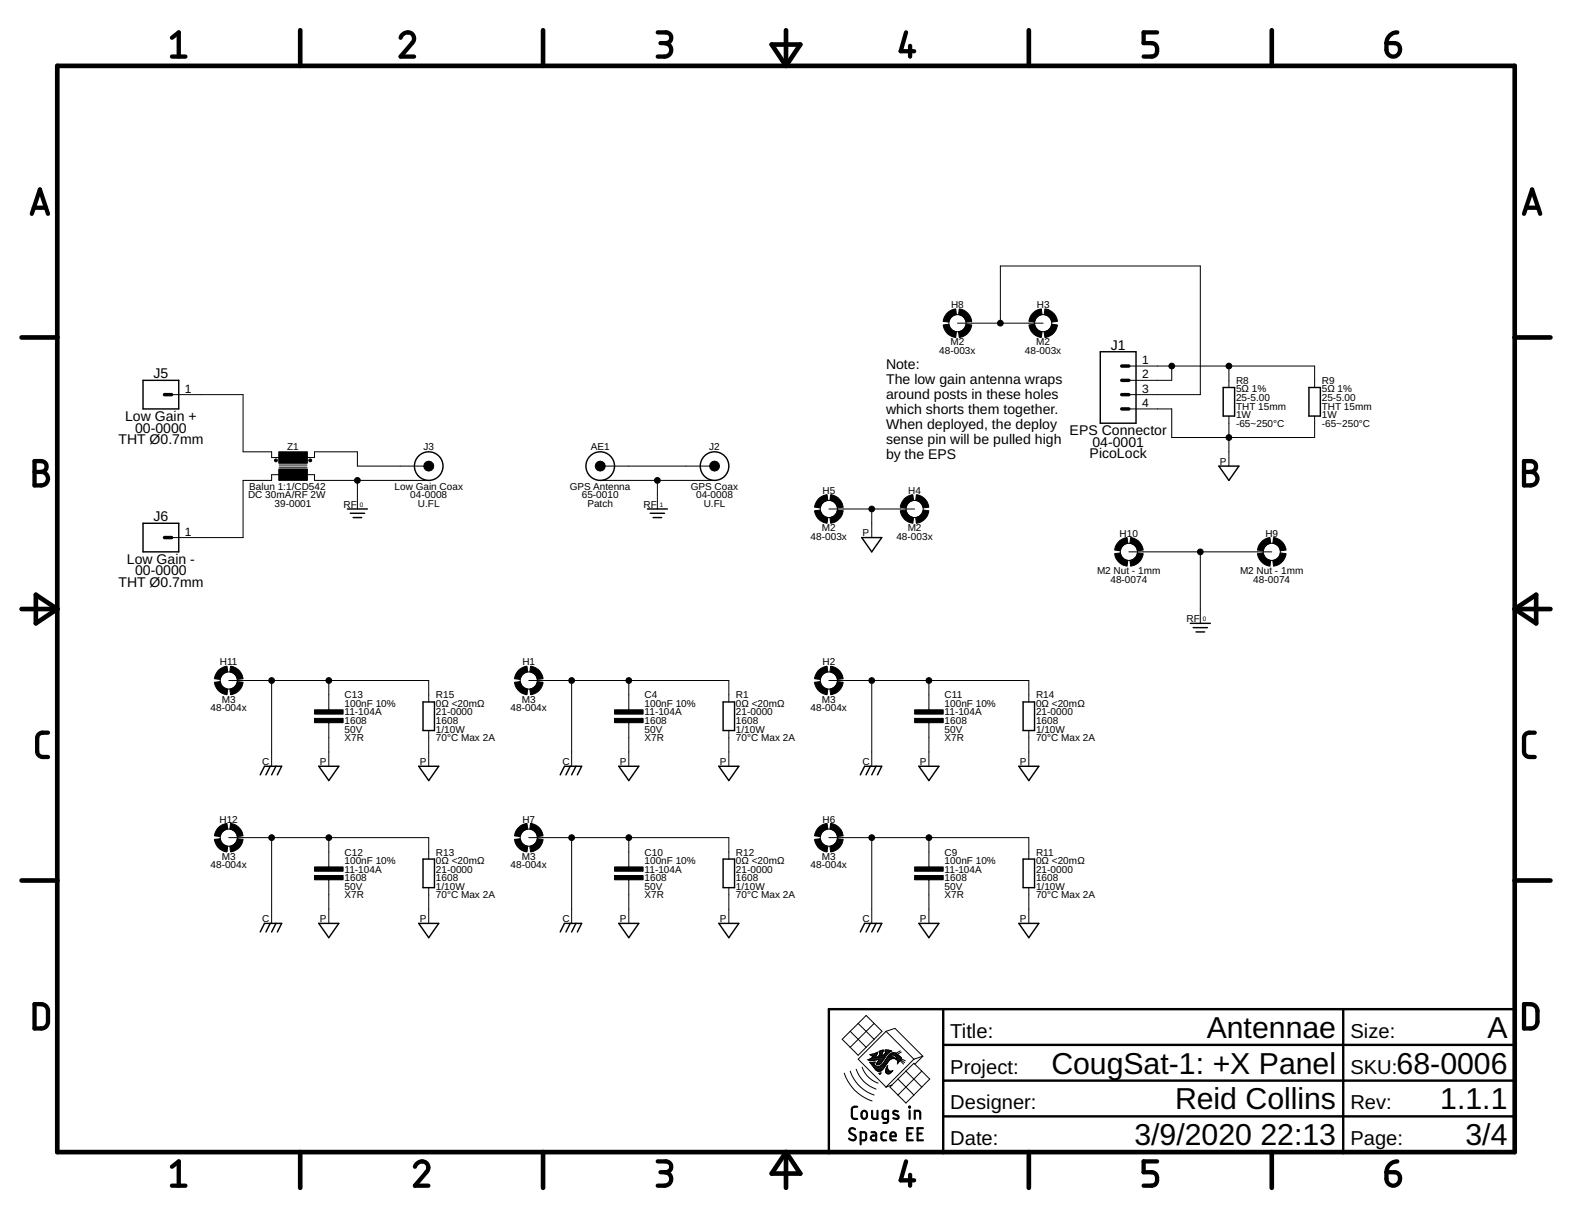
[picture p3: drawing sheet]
<svg xmlns="http://www.w3.org/2000/svg" width="279mm" height="216mm" viewBox="0 0 279 216" stroke-linecap="round" stroke-linejoin="round" font-family="sans-serif">
<g fill="none" stroke="#000" stroke-width=".83">
<path d="M10.2 11.7h259v193h-259zM53.4 5.4v6.3M96.5 5.4v6.3M137.2 7.9h5l-2.5 3.8zM139.7 5.4v6.3M182.9 5.4v6.3M226 5.4v6.3M3.8 60h6.4M269.2 60h6.4M3.8 108.2h6.4M6.4 105.7l3.8 2.5-3.8 2.6zM269.2 108.2h6.4"/>
<path d="M269.2 108.2l3.8-2.5v5.1zM3.8 156.5h6.4M269.2 156.5h6.4M53.4 204.7v6.4M96.5 204.7v6.4M139.7 204.7v6.4M139.7 204.7l2.5 3.8h-5zM182.9 204.7v6.4M226 204.7v6.4"/>
</g>
<g fill="none" stroke="#000" stroke-width=".76">
<path d="M30.6 6.7l1.2-.9v4.3M30.6 10.1h2.4M71.2 6.7a1.18 1.18 0 0 1 1.6-.9 1.18 1.18 0 0 1 .6 1.7l-2.2 2.6h2.4M116.9 5.8h1.4a.95 .95 0 0 1 1 .9 .95 .95 0 0 1-1 1h-.9M118.1 7.7a1.2 1.2 0 0 1 1.2 1.2 1.2 1.2 0 0 1-1.2 1.2h-1.2M161 5.8l-.9 3.3h2.4M161.8 8.1v2M205.7 5.8h-2.4v1.9h1.4a1.22 1.22 0 0 1 1 1.2 1.22 1.22 0 0 1-1 1.2h-1.4M246.4 7.7h1.5a1.2 1.2 0 0 1 .9 1.3 1.2 1.2 0 0 1-1.2 1 1.2 1.2 0 0 1-1.2-1.1zM248.3 5.8a1.92 1.92 0 0 0-1.9 1.9M5.7 38l1.4-4.3 1.4 4.3M6 36.9h2.2"/>
<path d="M270.9 38l1.4-4.3 1.4 4.3M271.2 36.9h2.2M6.1 81.9h1.2a.96 .96 0 0 1 1 1 .96 .96 0 0 1-1 1 1.2 1.2 0 0 1 1.2 1.2 1.2 1.2 0 0 1-1.2 1.2h-1.2zM6.1 83.9h1.2M270.9 81.9h1.2a.96 .96 0 0 1 .9 1 .96 .96 0 0 1-.9 1 1.2 1.2 0 0 1 1.2 1.2 1.2 1.2 0 0 1-1.2 1.2h-1.2zM270.9 83.9h1.2M8.5 130.2a1.65 1.65 0 0 0-1.6 .3l-.3 .6v2.4a1.01 1.01 0 0 0 1 1h.9M272.8 130.2a1.65 1.65 0 0 0-1.7 .3l-.2 .6v2.7l.2 .4a1.71 1.71 0 0 0 1.7 .3M6.1 178.4a2.43 2.43 0 0 1 2 .3l.3 .4 .1 .5v2.2l-.4 .7a2.35 2.35 0 0 1-2 .3zM270.9 178.4a2.43 2.43 0 0 1 1.9 .3l.3 .4 .2 .5-.1 2.2-.4 .7a2.35 2.35 0 0 1-1.9 .3zM30.6 207.3l1.2-.9v4.3M30.6 210.7h2.4"/>
<path d="M73.7 207.3a1.19 1.19 0 0 1 1.5-.9 1.19 1.19 0 0 1 .9 1.5l-2.4 2.8h2.4M116.9 206.4h1.4a.96 .96 0 0 1 1 .9 .96 .96 0 0 1-1 1h-.9M118.1 208.3a1.2 1.2 0 0 1 1.2 1.2 1.2 1.2 0 0 1-1.2 1.2h-1.2M161 206.4l-.9 3.3h2.4M161.8 208.8v1.9M205.7 206.4h-2.4v1.9h1.4a1.22 1.22 0 0 1 1 1.2 1.22 1.22 0 0 1-1 1.2h-1.4M246.4 208.3h1.5a1.2 1.2 0 0 1 .9 1.3 1.2 1.2 0 0 1-1.2 1.1 1.2 1.2 0 0 1-1.2-1.2zM248.3 206.4a1.95 1.95 0 0 0-1.9 1.9"/>
</g>
<path d="M167.6 179.3v25.4M238.7 179.3v25.4M269.2 179.3h-121.9v25.4M167.6 198.4h101.6M167.6 192h101.6M167.6 185.7h101.6" fill="none" stroke="#000" stroke-width=".42"/>
<g fill="none" stroke="#000" stroke-width=".18">
<path d="M170.2 57.4h15.2M177.8 57.4v-10.1h35.5v22.8h-12.7M30.5 70.1h12.7v10.2h5.1v1h1.3M200.6 72.7h7.7v5h25.4v-3.8M200.6 65h33.1v3.9M208.3 65v2.6h-7.7M218.4 65v3.9M218.4 73.9v8.9M49.6 84.3h-1.3v1.1h-5.1v10.1h-12.7M49.6 83h5M49.6 82.6h5M54.6 81.3h1.3v-1h7.6v2.5h12.7"/>
<path d="M54.6 84.3h1.3v1.1h20.3M63.5 85.4v5M106.7 82.8h20.3M106.7 85.4h20.3M116.8 85.4v5M147.3 90.4h15.3M154.9 90.4v5.1M200.6 98.1h25.4M213.3 98.1v12.7M40.7 120.9h35.5v3.8M48.3 120.9v15.3M58.4 120.9v5.2"/>
<path d="M58.4 128.4v7.8M76.2 129.8v6.4M94 120.9h35.5v3.8M101.6 120.9v15.3M111.8 120.9v5.2M111.8 128.4v7.8M129.5 129.8v6.4M147.3 120.9h35.6v3.8M154.9 120.9v15.3M165.1 120.9v5.2M165.1 128.4v7.8M182.9 129.8v6.4"/>
<path d="M40.7 148.8h35.5v3.9M48.3 148.8v15.3M58.4 148.8v5.3M58.4 156.3v7.8M76.2 157.7v6.4M94 148.8h35.5v3.9M101.6 148.8v15.3M111.8 148.8v5.3M111.8 156.3v7.8M129.5 157.7v6.4M147.3 148.8h35.6v3.9M154.9 148.8v15.3"/>
<path d="M165.1 148.8v5.3M165.1 156.3v7.8M182.9 157.7v6.4M150.1 190.7a7.7 7.7 0 0 0 4.9 4.9M151.1 190.3a6.7 6.7 0 0 0 4.3 4.3M151.1 183.3l-1.4 1.4 2.8 2.8 2.9-2.8M151.1 183.3l2.8 2.8M152.2 190a5.6 5.6 0 0 0 3.5 3.5M152.5 181.9l1.4-1.5 2.9 2.9-1.4 1.4M152.5 181.9l-1.4 1.4M152.5 181.9l2.9 2.8M153.2 189.6a4.6 4.6 0 0 0 2.9 2.9"/>
<path d="M154.3 188.3h1.7M154.5 188.4h1M154.6 188.2h2.5M154.7 188.9h.7M154.7 187.5h1.1M154.8 189h.5M154.8 188h2.4M154.9 189.1h.4M154.9 187.6h.8M155 187.3h.9M155 188l-.8 .3 .8 .2 1.3-.3-.4 .7M155 189.2h.4"/>
<path d="M155 187.9h.7M155.1 189.4h.5M155.1 187.8l-.1 .2M155.1 187.7h.6M155.1 187.8h.6M155.2 189.5h.6M155.2 188.8h.3M155.2 189.6h2M155.3 189.7h1.8M155.4 181.9l-4.3 4.2M155.4 187.2h.6M155.4 188.9l.2-.2-1 .1a4 4 0 0 0 1.6 1.6l.4-.1"/>
<path d="M155.4 188.9l-.1 .1v.1M155.4 189.8h1.7M155.5 189.9h1.5M155.6 190.1h1.3M155.7 187.1h.3M155.7 187.9h1.6M155.7 190.2h1M155.7 187.6v.4M155.7 189h.8M155.8 189.1h.6M155.9 188.9h.7M155.9 190.3h.7"/>
<path d="M155.9 187h.1M156 187v.3l-.3 .3M156 187l-1.4 .4 .6 .3-.1 .1M156 188.8h.7M156 187.8h1.4M156 188.6h.8M156.1 188.5h.8M156.1 187.7h1.3M156.2 188.4h.8M156.2 187.6l-.5 .4M156.2 188.3h.9M156.2 187.6h.6"/>
<path d="M156.3 186.9h.7M156.3 190.8h.2M156.3 187.1h.5M156.3 187h.5M156.3 187.5h.5M156.4 187.3h.4M156.4 190.9h.1M156.4 189.5h.9M156.4 187.2h.4M156.4 186.8h.6M156.5 190.8l-.1 .1M156.6 190.6h.1"/>
<path d="M156.6 189.4h.8M156.6 190.6l-.4 .1 .2 .2M156.6 190.6l-.1 .2M156.7 189.2h.8M156.8 186.6h.2M156.8 187.2v.3M156.8 189.1h.7M156.9 187.6h.6M157 189h.6M157 186.9h-.2v.3M157 186.9v-.3l-.7 .2v.4l.1-.1-.2 .5M157 188.9h.7"/>
<path d="M157 187.5h.6M157.1 188.8h.7M157.2 187.3h.5M157.2 188.6h.7M157.3 187.2h.5M157.3 188.5h.7M157.3 186.8h1.1M157.3 186.6h.7M157.3 189.5l-.7 .8M157.4 188.4h.7M157.4 187.1h.5M157.4 190.4h1.1"/>
<path d="M157.4 190.3h.7M157.4 190.2v.3l.2 .3M157.4 190.2h.5M157.4 187h.7M157.4 190.5h1M157.4 190.1h.4M157.4 188.3h.8M157.5 190l-.1 .2M157.5 186.9h.8M157.5 183.3l4.9 4.9M157.5 183.3l-5 4.9 5 5M157.5 183.3l1.6-.6 4.9 5"/>
<path d="M157.5 189.9h.3M157.5 190.6h.8M157.5 188.2h1M157.5 189.8v.2M157.5 189.8h.3M157.6 189.7h.1M157.6 187.5l-1.1 1.5a.48 .48 0 0 1-.8 0l.2-.1M157.6 188h1.5M157.6 189.6l.2-.2v.7M157.6 189.6l-.1 .2M157.6 189.6h.1M157.6 190.8h.5"/>
<path d="M157.6 187.9h1.4M157.7 189.5h.1M157.7 188.9l-.4 .6M157.7 187.8h1M157.7 187.8a2.93 2.93 0 0 1-1.6 1.7h-.2l-.6-.4M157.8 187.2l-.2 .3M157.8 187.2l.7-.4-1.2-.2a.79 .79 0 0 1-.5 1v-.1M157.8 187.7h.4M157.8 190.1l.1 .1M157.9 190.2l.3 .2 .4-.1M157.9 187.6h.4M158 187.5h.6"/>
<path d="M158 187.5l-.3 .3M158.1 188.4l-.4 .5M158.1 187.3h1.4M158.2 190.8h-.6M158.3 187.2h1M158.5 190.4l-.3 .4M158.5 187.1h.6M158.6 190.3l.1-.1-.2 .2M158.6 190.3h.1M158.7 187.5h.9M159 187.6h.8M159.2 187.7h.7"/>
<path d="M159.2 188.2h.1M159.2 187.7l.2 .3M159.2 187.7l-.3-.2a.71 .71 0 0 0-.8 .3h.6l.6 .4-.6-.1-.6 .3M159.2 187.1h-.6l-.6 .4M159.2 187.1l.8 .7M159.3 187.8h.8M159.3 188.2l.2 .2M159.3 188.2h.1M159.3 188.3h.8M159.3 187.9h.9M159.4 188h.8M159.4 188v.2h-.1"/>
<path d="M159.4 188.2h.8M159.5 188.4h.5M159.5 188.4l.1 .5M159.5 188.5h.5M159.6 188.9l-.1 .2M159.6 188.6h.2M159.6 188.9h.1M159.6 191.7l2.8 2.9M159.6 188.8h.1M159.9 188.6l-.3 .3M160 188.5l.6 .6M160 188.5l-.1 .1"/>
<path d="M160 186.7l-.8 .5M160 187.8l.2 .1M160.1 188.3l.7 .5M160.2 188.2l.7 .3M160.2 186.9l-.7 .5M160.2 187.9l-.2 .6M161 190.3l1.4-1.4 2.8 2.8-1.4 1.5M161 190.3l-2.8 2.9 2.8 2.8 1.4-1.4M161 190.3l2.8 2.9M162.4 188.2l-4.9 5 1-.4M163.8 193.2l-1.4 1.4M163.8 190.3l-4.2 4.3"/>
<path d="M164 187.7l-1.6 .5M164 187.7l-1.4 1.4"/>
<circle cx="170.2" cy="57.4" r="1.52"/>
<circle cx="185.4" cy="57.4" r="1.52"/>
<circle cx="147.3" cy="90.4" r="1.52"/>
<circle cx="162.6" cy="90.4" r="1.52"/>
<circle cx="200.6" cy="98.1" r="1.52"/>
<circle cx="226" cy="98.1" r="1.52"/>
<circle cx="40.7" cy="120.9" r="1.52"/>
<circle cx="94" cy="120.9" r="1.52"/>
<circle cx="147.3" cy="120.9" r="1.52"/>
<circle cx="40.7" cy="148.8" r="1.52"/>
<circle cx="94" cy="148.8" r="1.52"/>
<circle cx="147.3" cy="148.8" r="1.52"/>
</g>
<g fill="none" stroke="#000" stroke-width=".38">
<path d="M152.4 196.7h-.5a.47 .47 0 0 0-.5 .4l.1 1.5 .2 .2h.7M153.2 197.5l.5-.1a.81 .81 0 0 1 0 1.4h-.3l-.2-.3-.1-.6zM155 197.4v1.2l.4 .2h.6v-1.4M157.8 198.8h-.7l-.2-.2v-.9l.2-.3h.7v1.8l-.2 .3h-.6M159.6 197.5a.54 .54 0 0 0-.9 .1l.1 .3 .9 .4v.4a.75 .75 0 0 1-.9 0M161.6 196.7h.1v.1h-.1zM161.7 197.4v1.4M162.6 198.8v-1.4l.8 .1 .2 1.3M152 200.7a.54 .54 0 0 0-.8-.1 .54 .54 0 0 0 0 .8l.7 .3a.49 .49 0 0 1 .1 .7 .49 .49 0 0 1-.6 .2l-.5-.3M153 202.6h.7l.2-.2v-1l-.2-.2h-.7v2.1M154.9 201.2h.6l.2 .2v1.2h-.5a.42 .42 0 0 1-.4-.4 .42 .42 0 0 1 .4-.4h.5M157.5 201.2h-.6l-.2 .3 .1 1 .7 .1"/>
<path d="M158.3 201.9h.9a.5 .5 0 0 0-.3-.7 .5 .5 0 0 0-.6 .5l.1 .8 .8 .1M161.3 201.4h.7M162.2 200.5h-.9v2.1h.9M163.1 201.4h.7M164 200.5h-.9v2.1h.9"/>
</g>
<g fill="none" stroke="#000" stroke-width=".25">
<path d="M25.4 67.6h6.4v5.1h-6.4zM195.6 62.5h6.3v12.7h-6.3zM217.4 68.9h2v5h-2zM232.6 68.9h2.1v5h-2.1zM25.4 93h6.4v5.1h-6.4zM61.7 90.4h3.6M62.3 91.2h2.5M62.8 92h1.5M115.1 90.4h3.5M115.6 91.2h2.5M116.1 92h1.5M153.2 95.5h3.5l-1.8 2.6z"/>
<path d="M216.6 82.8h3.6l-1.8 2.6zM211.6 110.8h3.5M212.1 111.5h2.5M212.6 112.3h1.5M46.2 137.7l.8-1.5h3.1l-.8 1.5M48 136.2l-.7 1.5M49 136.2l-.7 1.5M56.7 136.2h3.5l-1.8 2.5zM74.4 136.2h3.6l-1.8 2.5zM75.2 124.7h2v5.1h-2zM99.6 137.7l.7-1.5h3.1l-.8 1.5M101.3 136.2l-.7 1.5"/>
<path d="M102.4 136.2l-.8 1.5M110 136.2h3.5l-1.7 2.5zM127.8 136.2h3.5l-1.8 2.5zM128.5 124.7h2.1v5.1h-2.1zM152.9 137.7l.8-1.5h3l-.7 1.5M154.7 136.2l-.8 1.5M155.7 136.2l-.8 1.5M163.3 136.2h3.6l-1.8 2.5zM181.1 136.2h3.5l-1.7 2.5zM181.8 124.7h2.1v5.1h-2.1zM75.2 152.7h2v5h-2zM128.5 152.7h2.1v5h-2.1z"/>
<path d="M181.8 152.7h2.1v5h-2.1zM46.2 165.6l.8-1.5h3.1l-.8 1.5M48 164.1l-.7 1.5M49 164.1l-.7 1.5M56.7 164.1h3.5l-1.8 2.5zM74.4 164.1h3.6l-1.8 2.5zM99.6 165.6l.7-1.5h3.1l-.8 1.5M101.3 164.1l-.7 1.5M102.4 164.1l-.8 1.5M110 164.1h3.5l-1.7 2.5zM127.8 164.1h3.5l-1.8 2.5zM152.9 165.6l.8-1.5h3l-.7 1.5"/>
<path d="M154.7 164.1l-.8 1.5M155.7 164.1l-.8 1.5M163.3 164.1h3.6l-1.8 2.5zM181.1 164.1h3.5l-1.7 2.5z"/>
<circle cx="76.2" cy="82.8" r="2.54"/>
<circle cx="106.7" cy="82.8" r="2.54"/>
<circle cx="127" cy="82.8" r="2.54"/>
</g>
<path d="M29.2 70.1h1.3M199.4 70.1h1.2M199.4 67.6h1.2M199.4 72.7h1.2M199.4 65h1.2M29.2 95.5h1.3" fill="none" stroke="#000" stroke-width=".61"/>
<g fill="#000" stroke="#000" stroke-width=".18">
<path d="M167.6 57.7l1-.1a1.51 1.51 0 0 0 1.4 1.3l-.1 1.1a2.48 2.48 0 0 1-2.3-2.3z" fill-rule="evenodd"/>
<path d="M168.2 55.8a2.59 2.59 0 0 1 1.7-.9l.1 1a1.56 1.56 0 0 0-1.4 1.3l-1-.1 .2-.6z" fill-rule="evenodd"/>
<path d="M170.4 58.9a1.51 1.51 0 0 0 1.3-1.3l1 .1a2.53 2.53 0 0 1-2.2 2.3z" fill-rule="evenodd"/>
<path d="M170.5 54.9a2.54 2.54 0 0 1 2.2 2.2l-1 .1a1.57 1.57 0 0 0-1.3-1.3z" fill-rule="evenodd"/>
<path d="M182.9 57.7l1-.1a1.51 1.51 0 0 0 1.3 1.3l-.1 1.1a2.48 2.48 0 0 1-2.2-2.3z" fill-rule="evenodd"/>
<path d="M183.5 55.8a2.47 2.47 0 0 1 1.6-.9l.1 1-.3 .1a1.55 1.55 0 0 0-1 1.2l-1-.1 .1-.6z" fill-rule="evenodd"/>
<path d="M185.6 58.9a1.51 1.51 0 0 0 1.3-1.3l1 .1a2.52 2.52 0 0 1-2.2 2.3z" fill-rule="evenodd"/>
<path d="M185.7 54.9a2.53 2.53 0 0 1 2.2 2.2l-1 .1a1.56 1.56 0 0 0-1.3-1.3z" fill-rule="evenodd"/>
<path d="M144.8 90.8l1-.2a1.51 1.51 0 0 0 1.3 1.4l-.1 1a2.53 2.53 0 0 1-2.2-2.2z" fill-rule="evenodd"/>
<path d="M145.6 88.5l.8-.4 .6-.2 .1 1a1.46 1.46 0 0 0-1.3 1.4l-1-.2 .3-1z" fill-rule="evenodd"/>
<path d="M147.5 92a1.57 1.57 0 0 0 1.3-1.4l1.1 .2a2.59 2.59 0 0 1-2.3 2.2z" fill-rule="evenodd"/>
<path d="M147.6 87.9a2.52 2.52 0 0 1 2.3 2.2l-1.1 .2a1.51 1.51 0 0 0-1.3-1.4z" fill-rule="evenodd"/>
<path d="M160 90.8l1-.2a1.56 1.56 0 0 0 1.4 1.4l-.2 1a2.53 2.53 0 0 1-2.2-2.2z" fill-rule="evenodd"/>
<path d="M160.9 88.5l.7-.4 .6-.2 .2 1a1.51 1.51 0 0 0-1.4 1.4l-1-.2 .4-1z" fill-rule="evenodd"/>
<path d="M162.8 92a1.57 1.57 0 0 0 1.3-1.4l1 .2a2.53 2.53 0 0 1-2.2 2.2z" fill-rule="evenodd"/>
<path d="M162.9 87.9a2.48 2.48 0 0 1 2.2 2.2l-1 .2a1.51 1.51 0 0 0-1.3-1.4z" fill-rule="evenodd"/>
<path d="M198.1 98.4l1-.1a1.57 1.57 0 0 0 1.3 1.3l-.1 1a2.54 2.54 0 0 1-2.2-2.2z" fill-rule="evenodd"/>
<path d="M199 96.1l.7-.4 .6-.2 .1 1a1.51 1.51 0 0 0-1.3 1.4l-1-.2v-.2a2.53 2.53 0 0 1 .9-1.4z" fill-rule="evenodd"/>
<path d="M200.8 99.6a1.51 1.51 0 0 0 1.4-1.3l1 .1a2.52 2.52 0 0 1-2.2 2.2z" fill-rule="evenodd"/>
<path d="M201 95.5a2.48 2.48 0 0 1 2.2 2.2l-1 .2a1.46 1.46 0 0 0-1.4-1.4z" fill-rule="evenodd"/>
<path d="M223.5 98.4l1-.1a1.57 1.57 0 0 0 1.3 1.3l-.1 1a2.59 2.59 0 0 1-2.2-2.2z" fill-rule="evenodd"/>
<path d="M224.4 96.1l.7-.4 .6-.2 .1 1a1.51 1.51 0 0 0-1.3 1.4l-1-.2v-.2a2.53 2.53 0 0 1 .9-1.4z" fill-rule="evenodd"/>
<path d="M226.2 99.6a1.51 1.51 0 0 0 1.4-1.3l1 .1a2.52 2.52 0 0 1-2.2 2.2z" fill-rule="evenodd"/>
<path d="M226.4 95.5a2.52 2.52 0 0 1 2.2 2.2l-1 .2a1.46 1.46 0 0 0-1.4-1.4z" fill-rule="evenodd"/>
<path d="M39 119l.7-.5 .6-.1 .2 1a1.51 1.51 0 0 0-1.4 1.3l-1-.1 .4-1z" fill-rule="evenodd"/>
<path d="M92 119.3l.7-.6 1-.3 .1 1a1.56 1.56 0 0 0-1.3 1.3l-1.1-.1 .2-.6z" fill-rule="evenodd"/>
<path d="M145.4 119.3l.6-.6 1-.3 .1 1a1.51 1.51 0 0 0-1.3 1.3l-1-.1 .1-.6z" fill-rule="evenodd"/>
<path d="M38.1 121.2l1-.1a1.51 1.51 0 0 0 1.4 1.3l-.2 1a2.48 2.48 0 0 1-2.2-2.2z" fill-rule="evenodd"/>
<path d="M40.9 122.4a1.57 1.57 0 0 0 1.3-1.3l1 .1a2.54 2.54 0 0 1-2.2 2.2z" fill-rule="evenodd"/>
<path d="M41 118.4a2.52 2.52 0 0 1 2.2 2.2l-1 .1a1.56 1.56 0 0 0-1.3-1.3z" fill-rule="evenodd"/>
<path d="M91.4 121.2l1.1-.1a1.57 1.57 0 0 0 1.3 1.3l-.1 1a2.53 2.53 0 0 1-2.3-2.2z" fill-rule="evenodd"/>
<path d="M94.2 122.4a1.51 1.51 0 0 0 1.3-1.3l1 .1a2.48 2.48 0 0 1-2.2 2.2z" fill-rule="evenodd"/>
<path d="M94.3 118.4a2.48 2.48 0 0 1 2.2 2.2l-1 .1a1.51 1.51 0 0 0-1.3-1.3z" fill-rule="evenodd"/>
<path d="M144.8 121.2l1-.1a1.51 1.51 0 0 0 1.3 1.3l-.1 1a2.48 2.48 0 0 1-2.2-2.2z" fill-rule="evenodd"/>
<path d="M147.5 122.4a1.57 1.57 0 0 0 1.3-1.3l1.1 .1a2.54 2.54 0 0 1-2.3 2.2z" fill-rule="evenodd"/>
<path d="M147.6 118.4a2.52 2.52 0 0 1 2.3 2.2l-1.1 .1a1.56 1.56 0 0 0-1.3-1.3z" fill-rule="evenodd"/>
<path d="M38.1 149.2l1-.2a1.51 1.51 0 0 0 1.4 1.4l-.2 1a2.48 2.48 0 0 1-2.2-2.2z" fill-rule="evenodd"/>
<path d="M39 146.9l.7-.4 .6-.2 .2 1a1.51 1.51 0 0 0-1.4 1.4l-1-.2v-.2a2.66 2.66 0 0 1 .9-1.4z" fill-rule="evenodd"/>
<path d="M42.2 149l1 .2a2.53 2.53 0 0 1-2.2 2.2l-.1-1a1.56 1.56 0 0 0 1.3-1.4z" fill-rule="evenodd"/>
<path d="M41 146.3a2.53 2.53 0 0 1 2.2 2.2l-1 .2a1.57 1.57 0 0 0-1.3-1.4z" fill-rule="evenodd"/>
<path d="M91.4 149.2l1.1-.2a1.56 1.56 0 0 0 1.3 1.4l-.1 1a2.52 2.52 0 0 1-2.3-2.2z" fill-rule="evenodd"/>
<path d="M92 147.2a2.34 2.34 0 0 1 1.7-.9l.1 1a1.57 1.57 0 0 0-1.3 1.4l-1.1-.2 .2-.6z" fill-rule="evenodd"/>
<path d="M95.5 149l1 .2a2.48 2.48 0 0 1-2.2 2.2l-.1-1a1.51 1.51 0 0 0 1.3-1.4z" fill-rule="evenodd"/>
<path d="M94.3 146.3a2.48 2.48 0 0 1 2.2 2.2l-1 .2a1.51 1.51 0 0 0-1.3-1.4z" fill-rule="evenodd"/>
<path d="M144.8 149.2l1-.2a1.51 1.51 0 0 0 1.3 1.4l-.1 1a2.48 2.48 0 0 1-2.2-2.2z" fill-rule="evenodd"/>
<path d="M145.4 147.2a2.46 2.46 0 0 1 1.6-.9l.1 1a1.51 1.51 0 0 0-1.3 1.4l-1-.2 .1-.6z" fill-rule="evenodd"/>
<path d="M148.8 149l1.1 .2a2.53 2.53 0 0 1-2.3 2.2l-.1-1a1.56 1.56 0 0 0 1.3-1.4z" fill-rule="evenodd"/>
<path d="M147.6 146.3a2.53 2.53 0 0 1 2.3 2.2l-1.1 .2a1.57 1.57 0 0 0-1.3-1.4z" fill-rule="evenodd"/>
<circle cx="177.8" cy="57.4" r=".51"/>
<circle cx="208.3" cy="65" r=".51"/>
<circle cx="218.4" cy="77.7" r=".51"/>
<circle cx="218.4" cy="65" r=".51"/>
<circle cx="49" cy="81.8" r=".25"/>
<circle cx="55.1" cy="81.8" r=".25"/>
<circle cx="63.5" cy="85.4" r=".51"/>
<circle cx="76.2" cy="82.8" r=".88"/>
<circle cx="106.7" cy="82.8" r=".88"/>
<circle cx="116.8" cy="85.4" r=".51"/>
<circle cx="127" cy="82.8" r=".88"/>
<circle cx="154.9" cy="90.4" r=".51"/>
<circle cx="213.3" cy="98.1" r=".51"/>
<circle cx="48.3" cy="120.9" r=".51"/>
<circle cx="58.4" cy="120.9" r=".51"/>
<circle cx="101.6" cy="120.9" r=".51"/>
<circle cx="111.8" cy="120.9" r=".51"/>
<circle cx="154.9" cy="120.9" r=".51"/>
<circle cx="165.1" cy="120.9" r=".51"/>
<circle cx="48.3" cy="148.8" r=".51"/>
<circle cx="58.4" cy="148.8" r=".51"/>
<circle cx="101.6" cy="148.8" r=".51"/>
<circle cx="111.8" cy="148.8" r=".51"/>
<circle cx="154.9" cy="148.8" r=".51"/>
<circle cx="165.1" cy="148.8" r=".51"/>
</g>
<g fill="#000" stroke="#000" stroke-width=".18">
<path d="M49.6 83.3h5v2.1h-5zM49.6 80.3h5v2h-5zM55.9 126.1h5.1v.8h-5.1zM55.9 127.7h5.1v.7h-5.1zM109.2 126.1h5.1v.8h-5.1zM109.2 127.7h5.1v.7h-5.1zM162.6 126.1h5v.8h-5zM162.6 127.7h5v.7h-5zM55.9 154.1h5.1v.7h-5.1zM55.9 155.6h5.1v.7h-5.1zM109.2 154.1h5.1v.7h-5.1zM109.2 155.6h5.1v.7h-5.1z"/>
<path d="M162.6 154.1h5v.7h-5zM162.6 155.6h5v.7h-5z"/>
</g>
<g font-size="5.4">
<text x="214.5" y="184.4">Antennae</text>
<text x="264.4" y="184.4">A</text>
<text x="186.9" y="190.8">CougSat-1: +X Panel</text>
<text x="248.2" y="190.8">68-0006</text>
<text x="208.9" y="197.1">Reid Collins</text>
<text x="256" y="197.1">1.1.1</text>
<text x="201.6" y="203.5">3/9/2020</text>
<text x="224" y="203.5">22:13</text>
<text x="260.5" y="203.5">3/4</text>
</g>
<g font-size="3.6">
<text x="168.9" y="184.4">Title:</text>
<text x="240" y="184.4">Size:</text>
<text x="168.9" y="190.8">Project:</text>
<text x="240" y="190.8">SKU:</text>
<text x="168.9" y="197.1">Designer:</text>
<text x="240" y="197.1">Rev:</text>
<text x="168.9" y="203.5">Date:</text>
<text x="240" y="203.5">Page:</text>
</g>
<g font-size="2.5">
<text x="157.5" y="65.6">Note:</text>
<text x="197.4" y="62.1">J1</text>
<text x="27.3" y="67.2">J5</text>
<text x="157.5" y="68.2">The low gain antenna wraps</text>
<text x="157.5" y="70.9">around posts in these holes</text>
<text x="22.2" y="74.8">Low Gain +</text>
<text x="24" y="76.9">00-0000</text>
<text x="157.5" y="73.6">which shorts them together.</text>
<text x="157.5" y="76.2">When deployed, the deploy</text>
<text x="190.1" y="77.4">EPS Connector</text>
<text x="21" y="78.9">THT Ø0.7mm</text>
<text x="157.5" y="78.9">sense pin will be pulled high</text>
<text x="157.5" y="81.6">by the EPS</text>
<text x="193.7" y="81.4">PicoLock</text>
<text x="194.1" y="79.4">04-0001</text>
<text x="27.3" y="92.6">J6</text>
<text x="22.5" y="100.2">Low Gain -</text>
<text x="21" y="104.3">THT Ø0.7mm</text>
<text x="24" y="102.3">00-0000</text>
</g>
<g font-size="2.1">
<text x="203" y="64.7">1</text>
<text x="32.8" y="69.8">1</text>
<text x="203" y="69.8">3</text>
<text x="203" y="67.2">2</text>
<text x="203" y="72.3">4</text>
<text x="32.8" y="95.2">1</text>
</g>
<g font-size="1.8">
<text x="169" y="54.8">H8</text>
<text x="184.3" y="54.8">H3</text>
<text x="166.9" y="62.9">48-003x</text>
<text x="168.9" y="61.4">M2</text>
<text x="182.2" y="62.9">48-003x</text>
<text x="184.2" y="61.4">M2</text>
<text x="219.7" y="71.3">25-5.00</text>
<text x="219.7" y="69.7">5Ω 1%</text>
<text x="219.7" y="68.2">R8</text>
<text x="234.9" y="71.3">25-5.00</text>
<text x="234.9" y="69.7">5Ω 1%</text>
<text x="234.9" y="68.2">R9</text>
<text x="219.7" y="72.8">THT 15mm</text>
<text x="219.7" y="74.3">1W</text>
<text x="219.7" y="75.8">-65~250°C</text>
<text x="234.9" y="72.8">THT 15mm</text>
<text x="234.9" y="74.3">1W</text>
<text x="234.9" y="75.8">-65~250°C</text>
<text x="51" y="79.9">Z1</text>
<text x="75.3" y="79.9">J3</text>
<text x="105" y="79.9">AE1</text>
<text x="126.1" y="79.9">J2</text>
<text x="216.8" y="82.6">P</text>
<text x="44.1" y="88.5">DC 30mA/RF 2W</text>
<text x="44.3" y="87">Balun 1:1/CD542</text>
<text x="70.1" y="87">Low Gain Coax</text>
<text x="72.9" y="88.5">04-0008</text>
<text x="101.3" y="87">GPS Antenna</text>
<text x="103.4" y="88.5">65-0010</text>
<text x="122.8" y="87">GPS Coax</text>
<text x="123.7" y="88.5">04-0008</text>
<text x="146.2" y="87.8">H5</text>
<text x="161.4" y="87.8">H4</text>
<text x="48.8" y="90.1">39-0001</text>
<text x="61.1" y="90.2">RF</text>
<text x="74.3" y="90.1">U.FL</text>
<text x="104.4" y="90.1">Patch</text>
<text x="114.4" y="90.2">RF</text>
<text x="125.1" y="90.1">U.FL</text>
<text x="144.1" y="95.9">48-003x</text>
<text x="146.1" y="94.4">M2</text>
<text x="153.3" y="95.3">P</text>
<text x="159.3" y="95.9">48-003x</text>
<text x="161.3" y="94.4">M2</text>
<text x="199" y="95.4">H10</text>
<text x="224.9" y="95.4">H9</text>
<text x="195" y="102">M2 Nut - 1mm</text>
<text x="220.4" y="102">M2 Nut - 1mm</text>
<text x="197.4" y="103.5">48-0074</text>
<text x="222.8" y="103.5">48-0074</text>
<text x="210.9" y="110.5">RF</text>
<text x="39.1" y="118.3">H11</text>
<text x="92.8" y="118.3">H1</text>
<text x="146.2" y="118.3">H2</text>
<text x="39.4" y="124.9">M3</text>
<text x="61.2" y="125.6">100nF 10%</text>
<text x="61.2" y="124.1">C13</text>
<text x="77.5" y="125.6">0Ω &lt;20mΩ</text>
<text x="77.5" y="124.1">R15</text>
<text x="92.8" y="124.9">M3</text>
<text x="114.6" y="125.6">100nF 10%</text>
<text x="114.6" y="124.1">C4</text>
<text x="130.8" y="125.6">0Ω &lt;20mΩ</text>
<text x="130.8" y="124.1">R1</text>
<text x="146.1" y="124.9">M3</text>
<text x="167.9" y="125.6">100nF 10%</text>
<text x="167.9" y="124.1">C11</text>
<text x="184.1" y="125.6">0Ω &lt;20mΩ</text>
<text x="184.1" y="124.1">R14</text>
<text x="37.4" y="126.4">48-004x</text>
<text x="61.2" y="127.1">11-104A</text>
<text x="61.2" y="128.7">1608</text>
<text x="61.2" y="130.2">50V</text>
<text x="61.2" y="131.7">X7R</text>
<text x="77.5" y="128.7">1608</text>
<text x="77.5" y="130.2">1/10W</text>
<text x="77.5" y="131.7">70°C Max 2A</text>
<text x="77.5" y="127.1">21-0000</text>
<text x="90.7" y="126.4">48-004x</text>
<text x="114.6" y="127.1">11-104A</text>
<text x="114.6" y="128.7">1608</text>
<text x="114.6" y="130.2">50V</text>
<text x="114.6" y="131.7">X7R</text>
<text x="130.8" y="128.7">1608</text>
<text x="130.8" y="130.2">1/10W</text>
<text x="130.8" y="131.7">70°C Max 2A</text>
<text x="130.8" y="127.1">21-0000</text>
<text x="144.1" y="126.4">48-004x</text>
<text x="167.9" y="127.1">11-104A</text>
<text x="167.9" y="128.7">1608</text>
<text x="167.9" y="130.2">50V</text>
<text x="167.9" y="131.7">X7R</text>
<text x="184.1" y="128.7">1608</text>
<text x="184.1" y="130.2">1/10W</text>
<text x="184.1" y="131.7">70°C Max 2A</text>
<text x="184.1" y="127.1">21-0000</text>
<text x="46.6" y="135.9">C</text>
<text x="56.8" y="135.9">P</text>
<text x="74.6" y="135.9">P</text>
<text x="100" y="135.9">C</text>
<text x="110.2" y="135.9">P</text>
<text x="127.9" y="135.9">P</text>
<text x="153.3" y="135.9">C</text>
<text x="163.5" y="135.9">P</text>
<text x="181.3" y="135.9">P</text>
<text x="39" y="146.2">H12</text>
<text x="92.8" y="146.2">H7</text>
<text x="146.2" y="146.2">H6</text>
<text x="37.4" y="154.3">48-004x</text>
<text x="39.4" y="152.8">M3</text>
<text x="61.2" y="155.1">11-104A</text>
<text x="61.2" y="153.6">100nF 10%</text>
<text x="61.2" y="152">C12</text>
<text x="77.5" y="155.1">21-0000</text>
<text x="77.5" y="153.6">0Ω &lt;20mΩ</text>
<text x="77.5" y="152">R13</text>
<text x="90.7" y="154.3">48-004x</text>
<text x="92.8" y="152.8">M3</text>
<text x="114.6" y="155.1">11-104A</text>
<text x="114.6" y="153.6">100nF 10%</text>
<text x="114.6" y="152">C10</text>
<text x="130.8" y="155.1">21-0000</text>
<text x="130.8" y="153.6">0Ω &lt;20mΩ</text>
<text x="130.8" y="152">R12</text>
<text x="144.1" y="154.3">48-004x</text>
<text x="146.1" y="152.8">M3</text>
<text x="167.9" y="155.1">11-104A</text>
<text x="167.9" y="153.6">100nF 10%</text>
<text x="167.9" y="152">C9</text>
<text x="184.1" y="155.1">21-0000</text>
<text x="184.1" y="153.6">0Ω &lt;20mΩ</text>
<text x="184.1" y="152">R11</text>
<text x="61.2" y="156.6">1608</text>
<text x="61.2" y="158.1">50V</text>
<text x="61.2" y="159.6">X7R</text>
<text x="77.5" y="156.6">1608</text>
<text x="77.5" y="158.1">1/10W</text>
<text x="77.5" y="159.6">70°C Max 2A</text>
<text x="114.6" y="156.6">1608</text>
<text x="114.6" y="158.1">50V</text>
<text x="114.6" y="159.6">X7R</text>
<text x="130.8" y="156.6">1608</text>
<text x="130.8" y="158.1">1/10W</text>
<text x="130.8" y="159.6">70°C Max 2A</text>
<text x="167.9" y="156.6">1608</text>
<text x="167.9" y="158.1">50V</text>
<text x="167.9" y="159.6">X7R</text>
<text x="184.1" y="156.6">1608</text>
<text x="184.1" y="158.1">1/10W</text>
<text x="184.1" y="159.6">70°C Max 2A</text>
<text x="46.6" y="163.8">C</text>
<text x="56.8" y="163.8">P</text>
<text x="74.6" y="163.8">P</text>
<text x="100" y="163.8">C</text>
<text x="110.2" y="163.8">P</text>
<text x="127.9" y="163.8">P</text>
<text x="153.3" y="163.8">C</text>
<text x="163.5" y="163.8">P</text>
<text x="181.3" y="163.8">P</text>
</g>
<g font-size="1.1">
<text x="64" y="90.1">0</text>
<text x="117.3" y="90.1">1</text>
<text x="213.8" y="110.4">0</text>
</g>
</svg>
